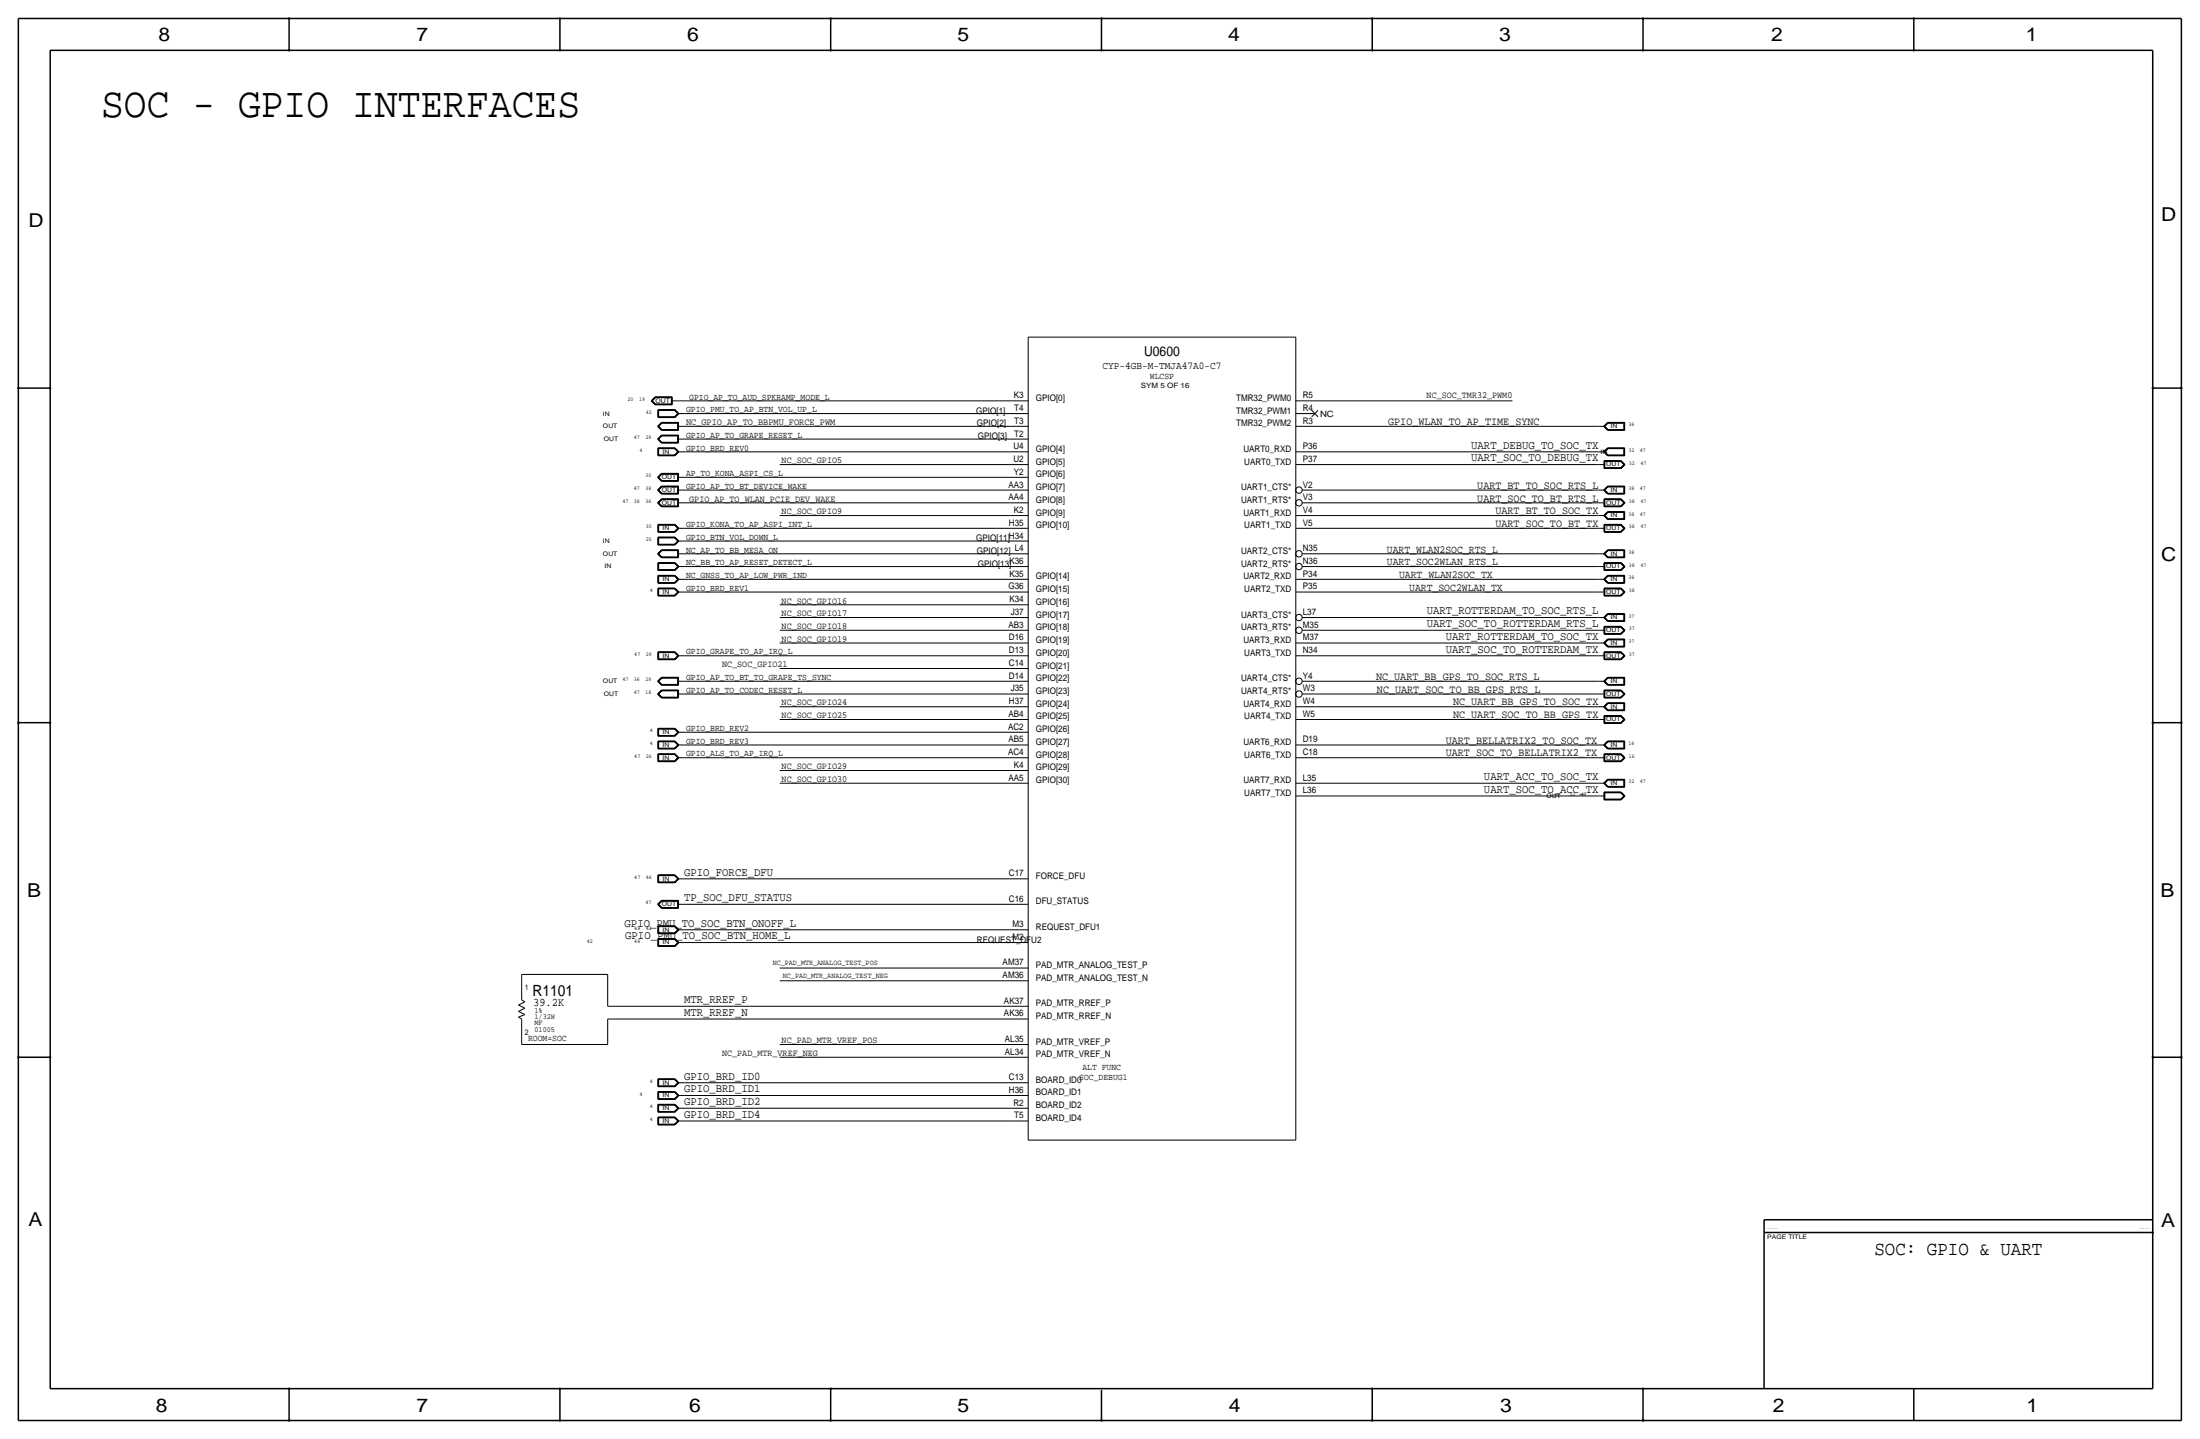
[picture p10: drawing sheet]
<svg xmlns="http://www.w3.org/2000/svg" width="877mm" height="574mm" viewBox="0 0 877 574" stroke-linecap="round" stroke-linejoin="round" font-family="sans-serif">
<g fill="none" stroke="#000" stroke-width=".6">
<path d="M7.3 7.4v558.8zM7.3 7.4h862.3zM115.3 7.4v12.7zM223.2 7.4v12.7zM331.2 7.4v12.7zM439.1 7.4v12.7zM547.1 7.4v12.7zM655 7.4v12.7zM763 7.4v12.7zM869.6 7.4v558.8zM20 20.1v533.4zM20 20.1h838.2z"/>
<path d="M858.2 20.1v533.4zM7.3 154.7h12.7zM858.2 154.7h11.4zM7.3 288h12.7zM858.2 288h11.4zM7.3 421.4h12.7zM858.2 421.4h11.4zM703.3 486.2h154.9zM703.3 486.2v5zM703.3 491.2h154.9zM703.3 491.2v62.3zM20 553.5h838.2z"/>
<path d="M115.3 553.5v12.7zM223.2 553.5v12.7zM331.2 553.5v12.7zM439.1 554v12.2zM547.1 553.5v12.7zM655 553.5v12.7zM763 553.5v12.7zM7.3 566.2h862.3z"/>
</g>
<g fill="none" stroke="#000" stroke-width=".4">
<path d="M409.9 134.4h106.7zM409.9 134.4v320zM516.6 134.4v320zM259.6 159.8l1.6-1.6zM259.6 159.8l1.6 1.5zM259.7 159.8l1.5 1.4zM259.9 159.8l1.4 1.3zM260 159.8l1.3-1.3zM260 159.8l1.3 1.2zM261.2 158.2h6.8zM261.2 158.3l-1.5 1.5zM261.2 158.3h6.7z"/>
<path d="M261.3 158.4l-1.4 1.4zM261.3 158.4h6.5zM261.3 158.5h6.4zM267.7 159.8h2.5zM267.7 158.5v2.5zM267.8 158.4v2.7zM267.9 158.3v2.9zM268 158.2v3.1zM270.2 159.8h132.1zM402.3 159.8h7.6zM516.6 159.8h7.6zM524.2 159.8h78.7z"/>
<path d="M261.2 161.3h6.8zM261.2 161.2h6.7zM261.3 161.1h6.5zM261.3 161h6.4zM262.1 169.9l1.6-1.5zM262.1 169.9l1.6 1.6zM262.1 175l1.6-1.6zM262.1 175l1.6 1.6zM262.3 169.9l1.5 1.5zM262.3 178.5v3.2zM262.3 178.5h6.8zM262.3 175l1.5 1.5z"/>
<path d="M262.3 163.3v3.1zM262.3 166.4h6.8zM262.3 163.3h6.8zM262.4 178.6h6.6zM262.4 178.6v3zM262.4 163.4h6.6zM262.4 163.4v2.9zM262.4 166.3h6.6zM262.4 169.9l1.4 1.4zM262.4 175l1.4 1.4zM262.5 178.7h6.5zM262.5 178.7v2.8z"/>
<path d="M262.5 163.5h6.5zM262.5 163.5v2.7zM262.5 166.2h6.5zM262.6 169.9l1.3 1.3zM262.6 178.8h6.3zM262.6 178.8v2.6zM262.6 175l1.3 1.3zM262.6 163.6h6.3zM262.6 163.6v2.5zM262.6 166.1h6.3zM263.7 168.4h6.8zM263.7 171.5h6.8z"/>
<path d="M263.7 173.4h6.8zM263.7 176.6h6.8zM263.8 168.5l-1.5 1.4zM263.8 168.5h6.6zM263.8 171.4h6.6zM263.8 173.5l-1.5 1.5zM263.8 173.5h6.6zM263.8 176.5h6.6zM263.8 168.6l-1.4 1.3zM263.8 168.6h6.5zM263.8 171.3h6.5zM263.8 173.6l-1.4 1.4z"/>
<path d="M263.8 173.6h6.5zM263.8 176.4h6.5zM263.9 168.7l-1.3 1.2zM263.9 168.7h6.3zM263.9 171.2h6.3zM263.9 173.7l-1.3 1.3zM263.9 173.7h6.3zM263.9 176.3h6.3zM268.9 178.8l1.3 1.3zM268.9 163.6l1.3 1.2zM268.9 166.1l1.3-1.3zM269 178.7l1.4 1.4z"/>
<path d="M269 163.5l1.4 1.3zM269 178.6l1.5 1.5zM269 163.4l1.5 1.4zM269.1 178.5l1.6 1.6zM269.1 163.3l1.6 1.5zM269.1 166.4l1.6-1.6zM270.2 169.9h2.5zM270.2 168.7v2.5zM270.2 175h2.5zM270.2 173.7v2.6zM270.2 164.8h2.5zM270.3 168.6v2.7z"/>
<path d="M270.3 173.6v2.8zM270.4 164.8l-1.4 1.4zM270.4 168.5v2.9zM270.4 173.5v3zM270.5 168.4v3.1zM270.5 173.4v3.2zM270.5 164.8l-1.5 1.5zM272.7 164.8h129.6zM272.7 169.9h129.6zM272.7 175h129.6zM402.3 164.8h7.6zM402.3 169.9h7.6z"/>
<path d="M402.3 175h7.6zM516.6 164.8h7.6zM516.6 169.9h7.6zM522.9 163.6l2.6 2.5zM522.9 166.1l2.6-2.5zM524.2 169.9h113zM637.2 169.9h2.6zM639.3 169.9l1.6 1.6zM639.5 169.9l1.4 1.5zM639.6 169.9l1.4-1.3zM639.6 169.9l1.4 1.4zM639.8 169.9l1.2 1.3z"/>
<path d="M640.9 168.4l-1.6 1.5zM640.9 168.4h6.8zM640.9 171.5h6.8zM640.9 178.5h6.8zM640.9 168.5l-1.4 1.4zM640.9 168.5h6.7zM640.9 171.4h6.7zM640.9 178.6h6.7zM641 168.6h6.5zM641 171.3h6.5zM641 178.7h6.5zM641 168.7l-1.2 1.2z"/>
<path d="M641 168.7h6.4zM641 171.2h6.4zM641 178.8h6.4zM647.4 168.7v2.5zM647.4 178.8v2.6zM647.5 168.6v2.7zM647.5 178.7v2.8zM647.6 168.5v2.9zM647.6 178.6v3zM647.7 168.4v3.1zM647.7 178.5v3.2zM262.1 190.2l1.6-1.5z"/>
<path d="M262.1 190.2l1.6 1.6zM262.1 195.3l1.6-1.5zM262.1 195.3l1.6 1.6zM262.3 190.2l1.5 1.5zM262.3 195.3l1.5 1.5zM262.3 181.7h6.8zM262.4 181.6h6.6zM262.4 190.2l1.4 1.4zM262.4 195.3l1.4 1.4zM262.5 181.5h6.5zM262.6 190.2l1.3-1.2zM262.6 190.2l1.3 1.3z"/>
<path d="M262.6 195.3l1.3 1.3zM262.6 181.4h6.3zM263.7 188.7h6.8zM263.7 191.8h6.8zM263.7 198.8h6.8zM263.7 193.8h6.8zM263.7 196.9h6.8zM263.8 188.8l-1.5 1.4zM263.8 188.8h6.6zM263.8 191.7h6.6zM263.8 198.9l-1.5 1.5zM263.8 198.9h6.6z"/>
<path d="M263.8 193.9l-1.5 1.4zM263.8 193.9h6.6zM263.8 196.8h6.6zM263.8 188.9l-1.4 1.3zM263.8 188.9h6.5zM263.8 191.6h6.5zM263.8 199l-1.4 1.4zM263.8 199h6.5zM263.8 194l-1.4 1.3zM263.8 194h6.5zM263.8 196.7h6.5zM263.9 189h6.3z"/>
<path d="M263.9 191.5h6.3zM263.9 199.1h6.3zM263.9 194.1l-1.3 1.2zM263.9 194.1h6.3zM263.9 196.6h6.3zM268.9 181.4l1.3-1.3zM269.1 181.7l1.6-1.6zM270.2 190.2h2.5zM270.2 189v2.5zM270.2 199.1v2.6zM270.2 195.3h2.5zM270.2 194.1v2.5z"/>
<path d="M270.2 180.1h2.5zM270.3 188.9v2.7zM270.3 199v2.8zM270.3 194v2.7zM270.4 180.1l-1.4 1.4zM270.4 188.8v2.9zM270.4 198.9v3zM270.4 193.9v2.9zM270.5 188.7v3.1zM270.5 198.8v3.2zM270.5 193.8v3.1zM270.5 180.1l-1.5 1.5z"/>
<path d="M272.7 180.1h129.6zM272.7 190.2h129.6zM272.7 195.3h129.6zM310.8 185.2h91.5zM402.3 180.1h7.6zM402.3 185.2h7.6zM402.3 190.2h7.6zM402.3 195.3h7.6zM516.6 180.1h7.6zM516.6 185.2h7.6zM519.1 195.3h5.1zM524.2 180.1h113z"/>
<path d="M524.2 185.2h113zM524.2 195.3h113zM637.2 195.3h2.6zM637.2 185.2h2.6zM637.2 180.1h2.6zM639.3 195.3l1.6 1.6zM639.3 180.1l1.6-1.6zM639.3 180.1l1.6 1.6zM639.5 198.8h6.8zM639.5 198.8v3.2zM639.5 195.3l1.4 1.5zM639.5 183.6h6.8z"/>
<path d="M639.5 186.7h6.8zM639.5 183.6v3.1zM639.5 180.1l1.4-1.5zM639.5 180.1l1.4 1.5zM639.6 198.9h6.6zM639.6 198.9v3zM639.6 183.7h6.6zM639.6 183.7v2.9zM639.6 186.6h6.6zM639.6 195.3l1.4-1.3zM639.6 195.3l1.4 1.4zM639.6 180.1l1.4-1.4z"/>
<path d="M639.6 180.1l1.4 1.4zM639.7 199h6.5zM639.7 199v2.8zM639.7 183.8h6.5zM639.7 183.8v2.7zM639.7 186.5h6.5zM639.8 199.1h6.3zM639.8 199.1v2.6zM639.8 195.3l1.2 1.3zM639.8 183.9h6.3zM639.8 183.9v2.5zM639.8 186.4h6.3z"/>
<path d="M639.8 180.1l1.2-1.3zM639.8 180.1l1.2 1.3zM640.9 193.8l-1.6 1.5zM640.9 193.8h6.8zM640.9 196.9h6.8zM640.9 181.7h6.8zM640.9 193.9l-1.4 1.4zM640.9 193.9h6.7zM640.9 196.8h6.7zM640.9 181.6h6.7zM641 194h6.5zM641 196.7h6.5z"/>
<path d="M641 181.5h6.5zM641 194.1l-1.2 1.2zM641 194.1h6.4zM641 196.6h6.4zM641 181.4h6.4zM646.1 199.1l1.3 1.3zM646.1 183.9l1.3 1.3zM646.1 186.4l1.3-1.2zM646.2 199l1.3 1.4zM646.2 183.8l1.3 1.4zM646.2 198.9l1.5 1.5zM646.2 183.7l1.5 1.5z"/>
<path d="M646.2 186.6l1.5-1.4zM646.3 198.8l1.6 1.6zM646.3 183.6l1.6 1.6zM646.3 186.7l1.6-1.5zM647.4 194.1v2.5zM647.5 194v2.7zM647.5 185.2l-1.3 1.3zM647.6 193.9v2.9zM647.7 193.8v3.1zM262.1 200.4l1.6-1.6zM262.1 200.4l1.6 1.6zM262.3 209v3.1z"/>
<path d="M262.3 212.1h6.8zM262.3 209h6.8zM262.3 200.4l1.5 1.5zM262.3 214.1v3.1zM262.3 217.2h6.8zM262.3 214.1h6.8zM262.4 209.1h6.6zM262.4 209.1v2.9zM262.4 212h6.6zM262.4 214.2h6.6zM262.4 214.2v2.9zM262.4 217.1h6.6z"/>
<path d="M262.4 200.4l1.4 1.4zM262.5 209.2h6.5zM262.5 209.2v2.7zM262.5 211.9h6.5zM262.5 214.3h6.5zM262.5 214.3v2.7zM262.5 217h6.5zM262.6 209.3h6.3zM262.6 209.3v2.5zM262.6 211.8h6.3zM262.6 200.4l1.3-1.3zM262.6 200.4l1.3 1.3z"/>
<path d="M262.6 214.4h6.3zM262.6 214.4v2.5zM262.6 216.9h6.3zM263.7 202h6.8zM263.7 219.2h6.8zM263.8 201.9h6.6zM263.8 219.3l-1.5 1.4zM263.8 219.3h6.6zM263.8 201.8h6.5zM263.8 219.4l-1.4 1.3zM263.8 219.4h6.5zM263.9 201.7h6.3z"/>
<path d="M263.9 219.5l-1.3 1.2zM263.9 219.5h6.3zM268.9 209.3l1.3 1.3zM268.9 211.8l1.3-1.2zM268.9 214.4l1.3 1.2zM268.9 216.9l1.3-1.3zM269 209.2l1.4 1.4zM269 214.3l1.4 1.3zM269 209.1l1.5 1.5zM269 214.2l1.5 1.4zM269.1 209l1.6 1.6zM269.1 212.1l1.6-1.5z"/>
<path d="M269.1 214.1l1.6 1.5zM269.1 217.2l1.6-1.6zM270.2 210.6h2.5zM270.2 200.4h2.5zM270.2 219.5v2.5zM270.2 215.6h2.5zM270.3 219.4v2.7zM270.4 210.6l-1.4 1.3zM270.4 215.6l-1.4 1.4zM270.4 219.3v2.9zM270.5 210.6l-1.5 1.4zM270.5 219.2v3.1z"/>
<path d="M270.5 215.6l-1.5 1.5zM272.7 210.6h129.6zM272.7 215.6h129.6zM272.7 200.4h129.6zM310.8 205.5h91.5zM402.3 210.6h7.6zM402.3 215.6h7.6zM402.3 200.4h7.6zM402.3 205.5h7.6zM516.6 210.6h7.6zM516.6 205.5h7.6zM519.1 200.4h5.1z"/>
<path d="M524.2 210.6h113zM524.2 200.4h113zM524.2 205.5h113zM637.2 210.6h2.6zM637.2 205.5h2.6zM637.2 200.4h2.6zM639.3 205.5l1.6-1.6zM639.3 205.5l1.6 1.6zM639.5 209h6.8zM639.5 212.1h6.8zM639.5 209v3.1zM639.5 205.5l1.4-1.5z"/>
<path d="M639.5 205.5l1.4 1.5zM639.5 202h6.8zM639.6 209.1h6.6zM639.6 209.1v2.9zM639.6 212h6.6zM639.6 201.9h6.6zM639.6 205.5l1.4-1.4zM639.6 205.5l1.4 1.4zM639.7 209.2h6.5zM639.7 209.2v2.7zM639.7 211.9h6.5zM639.7 201.8h6.5z"/>
<path d="M639.8 209.3h6.3zM639.8 209.3v2.5zM639.8 211.8h6.3zM639.8 205.5l1.2-1.3zM639.8 205.5l1.2 1.3zM639.8 201.7h6.3zM640.9 219.2h6.8zM640.9 203.9h6.8zM640.9 207.1h6.8zM640.9 219.3l-1.4 1.4zM640.9 219.3h6.7zM640.9 204h6.7z"/>
<path d="M640.9 207h6.7zM641 219.4h6.5zM641 204.1h6.5zM641 206.9h6.5zM641 219.5l-1.2 1.2zM641 219.5h6.4zM641 204.2h6.4zM641 206.8h6.4zM646.1 209.3l1.3 1.3zM646.1 211.8l1.3-1.2zM646.2 209.2l1.3 1.4zM646.2 209.1l1.5 1.5z"/>
<path d="M646.2 212l1.5-1.4zM646.2 201.9l1.5-1.5zM646.3 209l1.6 1.6zM646.3 212.1l1.6-1.5zM646.3 202l1.6-1.6zM647.4 219.5v2.5zM647.4 204.2v2.6zM647.4 200.4l-1.3 1.3zM647.5 219.4v2.7zM647.5 204.1v2.8zM647.5 210.6l-1.3 1.3zM647.5 200.4l-1.3 1.4z"/>
<path d="M647.6 219.3v2.9zM647.6 204v3zM647.7 219.2v3.1zM647.7 203.9v3.2zM262.1 220.7l1.6-1.5zM262.1 220.7l1.6 1.6zM262.3 229.3v3.2zM262.3 232.5h6.8zM262.3 229.3h6.8zM262.3 224.2v3.2zM262.3 227.4h6.8zM262.3 224.2h6.8z"/>
<path d="M262.3 220.7l1.5 1.5zM262.3 234.4v3.1zM262.3 237.5h6.8zM262.3 234.4h6.8zM262.4 229.4h6.6zM262.4 229.4v3zM262.4 232.4h6.6zM262.4 224.3h6.6zM262.4 224.3v3zM262.4 227.3h6.6zM262.4 234.5h6.6zM262.4 234.5v2.9z"/>
<path d="M262.4 237.4h6.6zM262.4 220.7l1.4 1.4zM262.5 229.5h6.5zM262.5 229.5v2.8zM262.5 232.3h6.5zM262.5 224.4h6.5zM262.5 224.4v2.8zM262.5 227.2h6.5zM262.5 234.6h6.5zM262.5 234.6v2.7zM262.5 237.3h6.5zM262.6 229.6h6.3z"/>
<path d="M262.6 229.6v2.6zM262.6 232.2h6.3zM262.6 224.5h6.3zM262.6 224.5v2.6zM262.6 227.1h6.3zM262.6 220.7l1.3 1.3zM262.6 234.7h6.3zM262.6 234.7v2.5zM262.6 237.2h6.3zM263.7 222.3h6.8zM263.8 222.2h6.6zM263.8 222.1h6.5z"/>
<path d="M263.9 222h6.3zM268.9 229.6l1.3 1.3zM268.9 224.5l1.3 1.3zM268.9 227.1l1.3-1.3zM268.9 234.7l1.3 1.3zM268.9 237.2l1.3-1.2zM269 229.5l1.4 1.4zM269 232.3l1.4-1.4zM269 224.4l1.4 1.4zM269 227.2l1.4-1.4zM269 234.6l1.4 1.4zM269 237.3l1.4-1.3z"/>
<path d="M269 229.4l1.5 1.5zM269 224.3l1.5 1.5zM269 227.3l1.5-1.5zM269 234.5l1.5 1.5zM269.1 229.3l1.6 1.6zM269.1 224.2l1.6 1.6zM269.1 234.4l1.6 1.6zM269.1 237.5l1.6-1.5zM270.2 230.9h2.5zM270.2 230.9l-1.3 1.3zM270.2 225.8h2.5zM270.2 220.7h2.5z"/>
<path d="M270.2 236h2.5zM270.5 230.9l-1.5 1.5zM270.5 236l-1.5 1.4zM270.7 230.9l-1.6 1.6zM270.7 225.8l-1.6 1.6zM272.7 230.9h129.6zM272.7 225.8h129.6zM272.7 236h129.6zM272.7 220.7h129.6zM402.3 230.9h7.6zM402.3 225.8h7.6zM402.3 220.7h7.6z"/>
<path d="M402.3 236h7.6zM516.6 230.9h7.6zM516.6 236h7.6zM519.1 220.7h5.1zM519.1 225.8h5.1zM524.2 220.7h113zM524.2 225.8h113zM524.2 230.9h113zM524.2 236h113zM637.2 236h2.6zM637.2 230.9h2.6zM637.2 220.7h2.6z"/>
<path d="M637.2 225.8h2.6zM639.3 230.9l1.6 1.6zM639.3 220.7l1.6-1.5zM639.3 220.7l1.6 1.6zM639.5 234.4h6.8zM639.5 237.5h6.8zM639.5 234.4v3.1zM639.5 230.9l1.4-1.5zM639.5 230.9l1.4 1.5zM639.5 220.7l1.4 1.5zM639.5 224.2h6.8zM639.5 227.4h6.8z"/>
<path d="M639.5 224.2v3.2zM639.6 234.5h6.6zM639.6 234.5v2.9zM639.6 237.4h6.6zM639.6 224.3h6.6zM639.6 224.3v3zM639.6 227.3h6.6zM639.6 230.9l1.4-1.4zM639.6 230.9l1.4 1.4zM639.6 220.7l1.4-1.3zM639.6 220.7l1.4 1.4zM639.7 234.6h6.5z"/>
<path d="M639.7 234.6v2.7zM639.7 237.3h6.5zM639.7 224.4h6.5zM639.7 224.4v2.8zM639.7 227.2h6.5zM639.8 234.7h6.3zM639.8 234.7v2.5zM639.8 237.2h6.3zM639.8 230.9l1.2 1.3zM639.8 220.7l1.2 1.3zM639.8 224.5h6.3zM639.8 224.5v2.6z"/>
<path d="M639.8 227.1h6.3zM640.9 229.3l-1.6 1.6zM640.9 229.3h6.8zM640.9 232.5h6.8zM640.9 222.3h6.8zM640.9 229.4h6.7zM640.9 232.4h6.7zM640.9 222.2h6.7zM641 229.5h6.5zM641 232.3h6.5zM641 222.1h6.5zM641 229.6l-1.2 1.3z"/>
<path d="M641 229.6h6.4zM641 232.2h6.4zM641 222h6.4zM646.1 234.7l1.3 1.3zM646.1 237.2l1.3-1.2zM646.1 224.5l1.3 1.3zM646.1 227.1l1.3-1.3zM646.2 234.6l1.3 1.4zM646.2 237.3l1.3-1.3zM646.2 224.4l1.3 1.4zM646.2 227.2l1.3-1.4zM646.2 234.5l1.5 1.5z"/>
<path d="M646.2 237.4l1.5-1.4zM646.2 224.3l1.5 1.5zM646.2 227.3l1.5-1.5zM646.3 234.4l1.6 1.6zM646.3 224.2l1.6 1.6zM647.4 229.6v2.6zM647.5 229.5v2.8zM647.6 229.4v3zM647.7 229.3v3.2zM647.9 236l-1.6 1.5zM647.9 225.8l-1.6 1.6zM262.3 259.8v3.1z"/>
<path d="M262.3 259.8h6.8zM262.4 259.9h6.6zM262.4 259.9v2.9zM262.5 260h6.5zM262.5 260v2.7zM269 260l1.4 1.4zM269 259.9l1.5 1.5zM269.1 259.8l1.6 1.6zM310.8 251.2h91.5zM310.8 256.3h91.5zM310.8 241h91.5zM310.8 246.1h91.5z"/>
<path d="M402.3 241h7.6zM402.3 246.1h7.6zM402.3 251.2h7.6zM402.3 256.3h7.6zM516.6 256.3h7.6zM519.1 251.2h5.1zM519.1 246.1h5.1zM524.2 251.2h113zM524.2 256.3h113zM524.2 246.1h113zM637.2 251.2h2.6zM637.2 256.3h2.6z"/>
<path d="M637.2 246.1h2.6zM639.3 256.3l1.6 1.6zM639.3 246.1l1.6 1.6zM639.5 259.8h6.8zM639.5 259.8v3.1zM639.5 249.6h6.8zM639.5 252.8h6.8zM639.5 249.6v3.2zM639.5 256.3l1.4-1.5zM639.5 256.3l1.4 1.5zM639.5 246.1l1.4-1.4zM639.5 246.1l1.4 1.5z"/>
<path d="M639.6 259.9h6.6zM639.6 259.9v2.9zM639.6 249.7h6.6zM639.6 249.7v3zM639.6 252.7h6.6zM639.6 256.3l1.4-1.4zM639.6 256.3l1.4 1.4zM639.6 246.1l1.4-1.3zM639.6 246.1l1.4 1.4zM639.7 260h6.5zM639.7 260v2.7zM639.7 249.8h6.5z"/>
<path d="M639.7 249.8v2.8zM639.7 252.6h6.5zM639.8 249.9h6.3zM639.8 249.9v2.6zM639.8 252.5h6.3zM639.8 256.3l1.2-1.3zM639.8 256.3l1.2 1.3zM639.8 246.1l1.2-1.2zM639.8 246.1l1.2 1.3zM640.9 254.7l-1.6 1.6zM640.9 254.7h6.8zM640.9 257.9h6.8z"/>
<path d="M640.9 244.6l-1.6 1.5zM640.9 244.6h6.8zM640.9 247.7h6.8zM640.9 254.8h6.7zM640.9 257.8h6.7zM640.9 244.7h6.7zM640.9 247.6h6.7zM641 254.9h6.5zM641 257.7h6.5zM641 244.8h6.5zM641 247.5h6.5zM641 255h6.4z"/>
<path d="M641 257.6h6.4zM641 244.9h6.4zM641 247.4h6.4zM646.1 249.9l1.3 1.3zM646.1 252.5l1.3-1.3zM646.2 260l1.3 1.4zM646.2 249.8l1.3 1.4zM646.2 252.6l1.3-1.4zM646.2 259.9l1.5 1.5zM646.2 249.7l1.5 1.5zM646.2 252.7l1.5-1.5zM646.3 259.8l1.6 1.6z"/>
<path d="M646.3 249.6l1.6 1.6zM647.4 255v2.6zM647.4 244.9v2.5zM647.5 254.9v2.8zM647.5 244.8v2.7zM647.6 254.8v3zM647.6 244.7v2.9zM647.7 254.7v3.2zM647.7 244.6v3.1zM647.9 251.2l-1.6 1.6zM262.1 271.5l1.6-1.5zM262.1 271.5l1.6 1.6z"/>
<path d="M262.1 276.6l1.6-1.6zM262.1 276.6l1.6 1.6zM262.3 271.5l1.5 1.5zM262.3 271.5l1.5-1.4zM262.3 262.9h6.8zM262.3 276.6l1.5 1.5zM262.4 262.8h6.6zM262.4 271.5l1.4-1.3zM262.4 271.5l1.4 1.4zM262.4 276.6l1.4-1.4zM262.4 276.6l1.4 1.4zM262.5 262.7h6.5z"/>
<path d="M262.6 271.5l1.3 1.3zM262.6 260.1h6.3zM262.6 260.1v2.5zM262.6 262.6h6.3zM262.6 276.6l1.3 1.3zM263.7 270h6.8zM263.7 273.1h6.8zM263.7 275h6.8zM263.7 278.2h6.8zM263.8 270.1h6.6zM263.8 273h6.6zM263.8 275.1l-1.5 1.5z"/>
<path d="M263.8 275.1h6.6zM263.8 278.1h6.6zM263.8 270.2h6.5zM263.8 272.9h6.5zM263.8 275.2h6.5zM263.8 278h6.5zM263.9 270.3l-1.3 1.2zM263.9 270.3h6.3zM263.9 272.8h6.3zM263.9 275.3l-1.3 1.3zM263.9 275.3h6.3zM263.9 277.9h6.3z"/>
<path d="M268.9 260.1l1.3 1.3zM268.9 262.6l1.3-1.2zM269 262.7l1.4-1.3zM269.1 262.9l1.6-1.5zM270.2 271.5h2.5zM270.2 270.3v2.5zM270.2 261.4h2.5zM270.2 276.6h2.5zM270.2 275.3v2.6zM270.3 270.2v2.7zM270.3 275.2v2.8zM270.4 270.1v2.9z"/>
<path d="M270.4 275.1v3zM270.5 270v3.1zM270.5 261.4l-1.5 1.4zM270.5 275v3.2zM272.7 261.4h129.6zM272.7 271.5h129.6zM272.7 276.6h129.6zM310.8 266.4h91.5zM402.3 266.4h7.6zM402.3 261.4h7.6zM402.3 271.5h7.6zM402.3 276.6h7.6z"/>
<path d="M516.6 261.4h7.6zM519.1 271.5h5.1zM519.1 276.6h5.1zM524.2 261.4h113zM524.2 271.5h113zM524.2 276.6h113zM637.2 276.6h2.6zM637.2 271.5h2.6zM637.2 261.4h2.6zM639.3 271.5l1.6 1.6zM639.5 275h6.8zM639.5 278.2h6.8z"/>
<path d="M639.5 275v3.2zM639.5 271.5l1.4-1.4zM639.5 271.5l1.4 1.5zM639.5 262.9h6.8zM639.6 275.1h6.6zM639.6 275.1v3zM639.6 278.1h6.6zM639.6 262.8h6.6zM639.6 271.5l1.4-1.3zM639.6 271.5l1.4 1.4zM639.7 275.2h6.5zM639.7 275.2v2.8z"/>
<path d="M639.7 278h6.5zM639.7 262.7h6.5zM639.8 275.3h6.3zM639.8 275.3v2.6zM639.8 277.9h6.3zM639.8 271.5l1.2 1.3zM639.8 260.1h6.3zM639.8 260.1v2.5zM639.8 262.6h6.3zM640.9 270l-1.6 1.5zM640.9 270h6.8zM640.9 273.1h6.8z"/>
<path d="M640.9 270.1h6.7zM640.9 273h6.7zM641 270.2h6.5zM641 272.9h6.5zM641 270.3l-1.2 1.2zM641 270.3h6.4zM641 272.8h6.4zM646.1 275.3l1.3 1.3zM646.1 277.9l1.3-1.3zM646.1 260.1l1.3 1.3zM646.1 262.6l1.3-1.2zM646.2 275.2l1.3 1.4z"/>
<path d="M646.2 278l1.3-1.4zM646.2 262.7l1.3-1.3zM646.2 275.1l1.5 1.5zM646.2 278.1l1.5-1.5zM646.2 262.8l1.5-1.4zM646.3 275l1.6 1.6zM647.4 270.3v2.5zM647.5 270.2v2.7zM647.6 270.1v2.9zM647.7 270v3.1zM647.9 276.6l-1.6 1.6zM647.9 261.4l-1.6 1.5z"/>
<path d="M262.3 295.4v3.1zM262.3 298.5h6.8zM262.3 295.4h6.8zM262.3 290.3v3.1zM262.3 293.4h6.8zM262.3 290.3h6.8zM262.4 295.5h6.6zM262.4 295.5v2.9zM262.4 298.4h6.6zM262.4 290.4h6.6zM262.4 290.4v2.9zM262.4 293.3h6.6z"/>
<path d="M262.5 295.6h6.5zM262.5 295.6v2.7zM262.5 298.3h6.5zM262.5 290.5h6.5zM262.5 290.5v2.7zM262.5 293.2h6.5zM262.6 295.7h6.3zM262.6 295.7v2.5zM262.6 298.2h6.3zM262.6 290.6h6.3zM262.6 290.6v2.5zM262.6 293.1h6.3z"/>
<path d="M268.9 295.7l1.3 1.2zM268.9 290.6l1.3 1.2zM268.9 293.1l1.3-1.3zM269 295.6l1.4 1.3zM269 298.3l1.4-1.4zM269 290.5l1.4 1.3zM269 293.2l1.4-1.4zM269 295.5l1.5 1.4zM269 290.4l1.5 1.4zM269 293.3l1.5-1.5zM269.1 295.4l1.6 1.5zM269.1 290.3l1.6 1.5z"/>
<path d="M269.1 293.4l1.6-1.6zM270.2 296.9h2.5zM270.2 296.9l-1.3 1.3zM270.2 291.8h2.5zM270.5 296.9l-1.5 1.5zM270.7 296.9l-1.6 1.6zM272.7 291.8h129.6zM272.7 296.9h129.6zM310.8 286.8h91.5zM310.8 281.7h91.5zM402.3 286.8h7.6zM402.3 281.7h7.6z"/>
<path d="M402.3 291.8h7.6zM402.3 296.9h7.6zM516.6 281.7h7.6zM516.6 286.8h7.6zM516.6 296.9h7.6zM524.2 281.7h113zM524.2 286.8h113zM524.2 296.9h113zM637.2 296.9h2.6zM637.2 286.8h2.6zM637.2 281.7h2.6zM639.3 296.9l1.6 1.6z"/>
<path d="M639.3 281.7l1.6 1.6zM639.5 296.9l1.4-1.4zM639.5 296.9l1.4 1.5zM639.5 285.2h6.8zM639.5 288.3h6.8zM639.5 285.2v3.1zM639.5 281.7l1.4-1.5zM639.5 281.7l1.4 1.5zM639.6 285.3h6.6zM639.6 285.3v2.9zM639.6 288.2h6.6zM639.6 296.9l1.4-1.3z"/>
<path d="M639.6 296.9l1.4 1.4zM639.6 281.7l1.4-1.4zM639.6 281.7l1.4 1.4zM639.7 285.4h6.5zM639.7 285.4v2.7zM639.7 288.1h6.5zM639.8 296.9l1.2-1.2zM639.8 296.9l1.2 1.3zM639.8 285.5h6.3zM639.8 285.5v2.5zM639.8 288h6.3zM639.8 281.7l1.2-1.3z"/>
<path d="M639.8 281.7l1.2 1.3zM640.9 295.4l-1.6 1.5zM640.9 295.4h6.8zM640.9 298.5h6.8zM640.9 280.1l-1.6 1.6zM640.9 280.1h6.8zM640.9 283.3h6.8zM640.9 295.5h6.7zM640.9 298.4h6.7zM640.9 280.2h6.7zM640.9 283.2h6.7zM641 295.6h6.5z"/>
<path d="M641 298.3h6.5zM641 280.3h6.5zM641 283.1h6.5zM641 295.7h6.4zM641 298.2h6.4zM641 280.4h6.4zM641 283h6.4zM646.1 285.5l1.3 1.3zM646.1 288l1.3-1.2zM646.2 285.4l1.3 1.4zM646.2 288.1l1.3-1.3zM646.2 285.3l1.5 1.5z"/>
<path d="M646.2 288.2l1.5-1.4zM646.3 285.2l1.6 1.6zM647.4 295.7v2.5zM647.4 280.4v2.6zM647.5 295.6v2.7zM647.5 280.3v2.8zM647.6 295.5v2.9zM647.6 280.2v3zM647.7 295.4v3.1zM647.7 280.1v3.2zM647.9 286.8l-1.6 1.5zM262.3 300.4v3.2z"/>
<path d="M262.3 303.6h6.8zM262.3 300.4h6.8zM262.4 300.5h6.6zM262.4 300.5v3zM262.4 303.5h6.6zM262.5 300.6h6.5zM262.5 300.6v2.8zM262.5 303.4h6.5zM262.6 300.7h6.3zM262.6 300.7v2.6zM262.6 303.3h6.3zM268.9 300.7l1.3 1.3z"/>
<path d="M268.9 303.3l1.3-1.3zM269 300.6l1.4 1.4zM269 303.4l1.4-1.4zM269 300.5l1.5 1.5zM269 303.5l1.5-1.5zM269.1 300.4l1.6 1.6zM269.1 303.6l1.6-1.6zM270.2 302h2.5zM272.7 302h129.6zM310.8 307.1h91.5zM310.8 312.2h91.5zM402.3 302h7.6z"/>
<path d="M402.3 307.1h7.6zM402.3 312.2h7.6zM516.6 302h7.6zM516.6 312.2h7.6zM516.6 317.2h7.6zM524.2 302h113zM524.2 312.2h113zM524.2 317.2h113zM637.2 302h2.6zM637.2 317.2h2.6zM637.2 312.2h2.6zM639.3 312.2l1.6 1.5z"/>
<path d="M639.5 300.4h6.8zM639.5 303.6h6.8zM639.5 300.4v3.2zM639.5 315.7h6.8zM639.5 318.8h6.8zM639.5 315.7v3.1zM639.5 312.2l1.4-1.5zM639.5 312.2l1.4 1.4zM639.6 300.5h6.6zM639.6 300.5v3zM639.6 303.5h6.6zM639.6 315.8h6.6z"/>
<path d="M639.6 315.8v2.9zM639.6 318.7h6.6zM639.6 312.2l1.4-1.4zM639.6 312.2l1.4 1.3zM639.7 300.6h6.5zM639.7 300.6v2.8zM639.7 303.4h6.5zM639.7 315.9h6.5zM639.7 315.9v2.7zM639.7 318.6h6.5zM639.8 300.7h6.3zM639.8 300.7v2.6z"/>
<path d="M639.8 303.3h6.3zM639.8 316h6.3zM639.8 316v2.5zM639.8 318.5h6.3zM639.8 312.2l1.2-1.3zM639.8 312.2l1.2 1.2zM640.9 310.6l-1.6 1.6zM640.9 310.6h6.8zM640.9 313.7h6.8zM640.9 310.7h6.7zM640.9 313.6h6.7zM641 310.8h6.5z"/>
<path d="M641 313.5h6.5zM641 310.9h6.4zM641 313.4h6.4zM646.1 300.7l1.3 1.3zM646.1 303.3l1.3-1.3zM646.1 316l1.3 1.2zM646.1 318.5l1.3-1.3zM646.2 300.6l1.3 1.4zM646.2 303.4l1.3-1.4zM646.2 315.9l1.3 1.3zM646.2 318.6l1.3-1.4zM646.2 300.5l1.5 1.5z"/>
<path d="M646.2 303.5l1.5-1.5zM646.2 315.8l1.5 1.4zM646.2 318.7l1.5-1.5zM646.3 300.4l1.6 1.6zM646.3 315.7l1.6 1.5zM647.4 310.9v2.5zM647.5 310.8v2.7zM647.6 310.7v2.9zM647.7 310.6v3.1zM647.9 302l-1.6 1.6zM647.9 317.2l-1.6 1.6zM262.3 348.7v3.1z"/>
<path d="M262.3 351.8h6.8zM262.3 348.7h6.8zM262.4 348.8h6.6zM262.4 348.8v2.9zM262.4 351.7h6.6zM262.5 348.9h6.5zM262.5 348.9v2.7zM262.5 351.6h6.5zM262.6 349h6.3zM262.6 349v2.5zM262.6 351.5h6.3zM263.7 358.9h6.8z"/>
<path d="M263.8 359h6.6zM263.8 359.1h6.5zM263.9 359.2h6.3zM268.9 349l1.3 1.3zM268.9 351.5l1.3-1.2zM269 348.9l1.4 1.4zM269 351.6l1.4-1.3zM269 348.8l1.5 1.5zM269.1 348.7l1.6 1.6zM269.1 351.8l1.6-1.5zM270.2 359.2v2.5zM270.2 350.3h2.5z"/>
<path d="M270.3 359.1v2.7zM270.4 359v2.9zM270.5 358.9v3.1zM270.5 350.3l-1.5 1.4zM272.7 350.3h129.6zM402.3 350.3h7.6zM262.1 360.4l1.6-1.5zM262.1 360.4l1.6 1.6zM262.3 360.4l1.5 1.5zM262.3 360.4l1.5-1.4zM262.3 374.1v3.1zM262.3 377.2h6.8z"/>
<path d="M262.3 374.1h6.8zM262.3 369v3.2zM262.3 372.2h6.8zM262.3 369h6.8zM262.4 374.2h6.6zM262.4 374.2v2.9zM262.4 377.1h6.6zM262.4 369.1h6.6zM262.4 369.1v3zM262.4 372.1h6.6zM262.4 360.4l1.4-1.3zM262.4 360.4l1.4 1.4z"/>
<path d="M262.5 374.3h6.5zM262.5 374.3v2.7zM262.5 377h6.5zM262.5 369.2h6.5zM262.5 369.2v2.8zM262.5 372h6.5zM262.6 360.4l1.3-1.2zM262.6 360.4l1.3 1.3zM262.6 374.4h6.3zM262.6 374.4v2.5zM262.6 376.9h6.3zM262.6 369.3h6.3z"/>
<path d="M262.6 369.3v2.6zM262.6 371.9h6.3zM263.7 362h6.8zM263.8 361.9h6.6zM263.8 361.8h6.5zM263.9 361.7h6.3zM268.9 374.4l1.3 1.3zM268.9 376.9l1.3-1.2zM268.9 369.3l1.3 1.3zM269 374.3l1.4 1.4zM269 377l1.4-1.3zM269 369.2l1.4 1.4z"/>
<path d="M269 374.2l1.5 1.5zM269 369.1l1.5 1.5zM269.1 374.1l1.6 1.6zM269.1 377.2l1.6-1.5zM269.1 369l1.6 1.6zM270.2 360.4h2.5zM270.2 375.7h2.5zM270.2 370.6h2.5zM270.2 370.6l-1.3 1.3zM270.4 370.6l-1.4 1.4zM270.5 375.7l-1.5 1.4zM270.5 370.6l-1.5 1.5z"/>
<path d="M270.7 370.6l-1.6 1.6zM272.7 360.4h129.6zM272.7 370.6h129.6zM272.7 375.7h129.6zM402.3 360.4h7.6zM402.3 370.6h7.6zM402.3 375.7h7.6zM208 388.4v2.5zM208 388.4h34.3zM208 390.9v7.6zM208 398.5l1.2 .8zM242.3 388.4v12.7z"/>
<path d="M310.8 390.9h91.5zM310.8 385.8h91.5zM402.3 390.9h7.6zM402.3 385.8h7.6zM206.7 405.4l1.3 .7zM206.7 405.4l2.5-1zM206.7 403.1l2.5 1.3zM206.7 403.1l2.5-1.3zM206.7 400.6l2.5 1.2zM206.7 400.6l2.5-1.3zM208 413.8v2.5zM208 416.3h34.3z"/>
<path d="M208 406.1v7.7zM242.3 406.1v10.2zM242.3 406.1h160zM242.3 401.1h160zM310.8 416.3h91.5zM402.3 406.1h7.6zM402.3 401.1h7.6zM402.3 416.3h7.6zM262.3 430v3.1zM262.3 433.1h6.8zM262.3 430h6.8zM262.3 435.1v3.1z"/>
<path d="M262.3 438.2h6.8zM262.3 435.1h6.8zM262.4 430.1h6.6zM262.4 430.1v2.9zM262.4 433h6.6zM262.4 435.2h6.6zM262.4 435.2v2.9zM262.4 438.1h6.6zM262.5 430.2h6.5zM262.5 430.2v2.7zM262.5 432.9h6.5zM262.5 435.3h6.5z"/>
<path d="M262.5 435.3v2.7zM262.5 438h6.5zM262.6 430.3h6.3zM262.6 430.3v2.5zM262.6 432.8h6.3zM262.6 435.4h6.3zM262.6 435.4v2.5zM262.6 437.9h6.3zM268.9 430.3l1.3 1.2zM268.9 435.4l1.3 1.2zM268.9 437.9l1.3-1.3zM269 430.2l1.4 1.3z"/>
<path d="M269 432.9l1.4-1.4zM269 435.3l1.4 1.3zM269 438l1.4-1.4zM269 430.1l1.5 1.4zM269 435.2l1.5 1.4zM269.1 430l1.6 1.5zM269.1 435.1l1.6 1.5zM269.1 438.2l1.6-1.6zM270.2 431.5h2.5zM270.2 431.5l-1.3 1.3zM270.2 436.6h2.5zM270.5 431.5l-1.5 1.5z"/>
<path d="M270.5 436.6l-1.5 1.5zM270.7 431.5l-1.6 1.6zM272.7 431.5h129.6zM272.7 436.6h129.6zM310.8 421.4h91.5zM402.3 431.5h7.6zM402.3 436.6h7.6zM402.3 421.4h7.6zM262.3 440.1v3.2zM262.3 443.3h6.8zM262.3 440.1h6.8zM262.3 445.2v3.2z"/>
<path d="M262.3 448.4h6.8zM262.3 445.2h6.8zM262.4 440.2h6.6zM262.4 440.2v3zM262.4 443.2h6.6zM262.4 445.3h6.6zM262.4 445.3v3zM262.4 448.3h6.6zM262.5 440.3h6.5zM262.5 440.3v2.8zM262.5 443.1h6.5zM262.5 445.4h6.5z"/>
<path d="M262.5 445.4v2.8zM262.5 448.2h6.5zM262.6 440.4h6.3zM262.6 440.4v2.6zM262.6 443h6.3zM262.6 445.5h6.3zM262.6 445.5v2.6zM262.6 448.1h6.3zM268.9 440.4l1.3 1.3zM268.9 445.5l1.3 1.3zM269 440.3l1.4 1.4zM269 443.1l1.4-1.4z"/>
<path d="M269 445.4l1.4 1.4zM269 448.2l1.4-1.4zM269 440.2l1.5 1.5zM269 445.3l1.5 1.5zM269.1 440.1l1.6 1.6zM269.1 443.3l1.6-1.6zM269.1 445.2l1.6 1.6zM269.1 448.4l1.6-1.6zM270.2 441.7h2.5zM270.2 441.7l-1.3 1.3zM270.2 446.8h2.5zM270.2 446.8l-1.3 1.3z"/>
<path d="M270.5 441.7l-1.5 1.5zM270.5 446.8l-1.5 1.5zM272.7 441.7h129.6zM272.7 446.8h129.6zM402.3 441.7h7.6zM402.3 446.8h7.6zM409.9 454.4h106.7z"/>
<circle cx="517.9" cy="195.3" r="1.28"/>
<circle cx="517.9" cy="200.4" r="1.28"/>
<circle cx="517.9" cy="220.7" r="1.28"/>
<circle cx="517.9" cy="225.8" r="1.28"/>
<circle cx="517.9" cy="251.2" r="1.28"/>
<circle cx="517.9" cy="246.1" r="1.28"/>
<circle cx="517.9" cy="271.5" r="1.28"/>
<circle cx="517.9" cy="276.6" r="1.28"/>
</g>
<g fill="#000" stroke="#000" stroke-width=".4">
<path d="M115.1 7.2h.4v.3h-.4zM115.1 19.9h.4v.3h-.4zM223 7.2h.4v.3h-.4zM223 19.9h.4v.3h-.4zM331 19.9h.4v.3h-.4zM331 7.2h.4v.3h-.4zM438.9 7.2h.4v.3h-.4zM438.9 19.9h.4v.3h-.4zM546.9 7.2h.4v.3h-.4zM546.9 19.9h.4v.3h-.4zM654.8 19.9h.4v.3h-.4zM654.8 7.2h.4v.3h-.4z"/>
<path d="M762.8 19.9h.4v.3h-.4zM762.8 7.2h.4v.3h-.4zM7.1 154.5h.4v.4h-.4zM19.8 154.5h.4v.4h-.4zM858 154.5h.4v.4h-.4zM869.5 154.5h.3v.4h-.3zM7.1 287.9h.4v.3h-.4zM19.8 287.9h.4v.3h-.4zM858 287.9h.4v.3h-.4zM869.5 287.9h.3v.3h-.3zM7.1 421.2h.4v.4h-.4zM19.8 421.2h.4v.4h-.4z"/>
<path d="M858 421.2h.4v.4h-.4zM869.5 421.2h.3v.4h-.3zM858 491.1h.4v.3h-.4zM115.1 553.3h.4v.3h-.4zM223 553.3h.4v.3h-.4zM331 553.3h.4v.3h-.4zM546.9 553.3h.4v.3h-.4zM654.8 553.3h.4v.3h-.4zM115.1 566h.4v.3h-.4zM223 566h.4v.3h-.4zM331 566h.4v.3h-.4zM438.9 566h.4v.3h-.4z"/>
<path d="M546.9 566h.4v.3h-.4zM654.8 566h.4v.3h-.4z"/>
</g>
<text font-size="17" x="40.3" y="46.7">SOC - GPIO INTERFACES</text>
<text font-size="7.8" x="747.3" y="500.1">SOC: GPIO &amp; UART</text>
<g font-size="7.6">
<text x="63.2" y="16.5">8</text>
<text x="166.1" y="16.5">7</text>
<text x="274" y="16.5">6</text>
<text x="381.7" y="16.5">5</text>
<text x="489.7" y="16.5">4</text>
<text x="597.6" y="16.5">3</text>
<text x="706.1" y="16.5">2</text>
<text x="807.7" y="16.5">1</text>
<text x="861.5" y="88.1">D</text>
<text x="11.4" y="90.4">D</text>
<text x="861.5" y="223.8">C</text>
<text x="10.9" y="357.6">B</text>
<text x="861.3" y="357.4">B</text>
<text x="11.4" y="488.4">A</text>
<text x="861.5" y="489.2">A</text>
<text x="62.2" y="562.6">8</text>
<text x="166.1" y="562.6">7</text>
<text x="274.8" y="562.6">6</text>
<text x="381.7" y="562.6">5</text>
<text x="489.9" y="562.6">4</text>
<text x="598.1" y="562.6">3</text>
<text x="706.8" y="562.6">2</text>
<text x="807.9" y="562.6">1</text>
</g>
<text font-size="6.2" x="212.3" y="397">R1101</text>
<text font-size="5.4" x="456.1" y="142">U0600</text>
<g font-size="4.7">
<text x="586.5" y="178.8">UART_DEBUG_TO_SOC_TX</text>
<text x="586.5" y="183.9">UART_SOC_TO_DEBUG_TX</text>
<text x="568.8" y="244.9">UART_ROTTERDAM_TO_SOC_RTS_L</text>
<text x="568.8" y="249.9">UART_SOC_TO_ROTTERDAM_RTS_L</text>
<text x="576.4" y="255">UART_ROTTERDAM_TO_SOC_TX</text>
<text x="576.4" y="260.1">UART_SOC_TO_ROTTERDAM_TX</text>
<text x="591.6" y="310.9">UART_ACC_TO_SOC_TX</text>
<text x="591.6" y="316">UART_SOC_TO_ACC_TX</text>
<text x="272.7" y="349">GPIO_FORCE_DFU</text>
<text x="272.7" y="359.2">TP_SOC_DFU_STATUS</text>
<text x="249" y="369.3">GPIO_PMU_TO_SOC_BTN_ONOFF_L</text>
<text x="249.3" y="374.4">GPIO_PMU_TO_SOC_BTN_HOME_L</text>
<text x="212.5" y="400.8">39.2K</text>
<text x="272.7" y="399.8">MTR_RREF_P</text>
<text x="272.7" y="404.9">MTR_RREF_N</text>
<text x="272.7" y="430.3">GPIO_BRD_ID0</text>
<text x="272.7" y="435.4">GPIO_BRD_ID1</text>
<text x="272.7" y="440.4">GPIO_BRD_ID2</text>
<text x="272.7" y="445.5">GPIO_BRD_ID4</text>
</g>
<g font-size="4.5">
<text x="553.4" y="169.4">GPIO_WLAN_TO_AP_TIME_SYNC</text>
<text x="589" y="194.8">UART_BT_TO_SOC_RTS_L</text>
<text x="589" y="199.9">UART_SOC_TO_BT_RTS_L</text>
<text x="596.2" y="205">UART_BT_TO_SOC_TX</text>
<text x="596.2" y="210.1">UART_SOC_TO_BT_TX</text>
<text x="548.6" y="271">NC_UART_BB_GPS_TO_SOC_RTS_L</text>
<text x="549" y="276.1">NC_UART_SOC_TO_BB_GPS_RTS_L</text>
<text x="579.3" y="281.2">NC_UART_BB_GPS_TO_SOC_TX</text>
<text x="579.3" y="286.3">NC_UART_SOC_TO_BB_GPS_TX</text>
<text x="576.4" y="296.4">UART_BELLATRIX2_TO_SOC_TX</text>
<text x="576.4" y="301.5">UART_SOC_TO_BELLATRIX2_TX</text>
</g>
<g font-size="4.4">
<text x="552.9" y="220.2">UART_WLAN2SOC_RTS_L</text>
<text x="552.9" y="225.3">UART_SOC2WLAN_RTS_L</text>
<text x="557.8" y="230.4">UART_WLAN2SOC_TX</text>
<text x="561.8" y="235.5">UART_SOC2WLAN_TX</text>
</g>
<text font-size="4.2" x="439.6" y="147.1">CYP-4GB-M-TMJA47A0-C7</text>
<g font-size="3.8">
<text x="568.7" y="158.5">NC_SOC_TMR32_PWM0</text>
<text x="273.5" y="169.4">NC_GPIO_AP_TO_BBPMU_FORCE_PWM</text>
<text x="311.6" y="184.7">NC_SOC_GPIO5</text>
<text x="274.8" y="199.9">GPIO_AP_TO_WLAN_PCIE_DEV_WAKE</text>
<text x="311.6" y="205">NC_SOC_GPIO9</text>
<text x="311.6" y="245.6">NC_SOC_GPIO17</text>
<text x="311.6" y="240.5">NC_SOC_GPIO16</text>
<text x="311.6" y="250.7">NC_SOC_GPIO18</text>
<text x="311.6" y="255.8">NC_SOC_GPIO19</text>
<text x="287.9" y="265.9">NC_SOC_GPIO21</text>
<text x="311.6" y="281.2">NC_SOC_GPIO24</text>
<text x="311.6" y="286.3">NC_SOC_GPIO25</text>
<text x="311.6" y="311.7">NC_SOC_GPIO30</text>
<text x="311.6" y="306.6">NC_SOC_GPIO29</text>
<text x="311.6" y="415.8">NC_PAD_MTR_VREF_POS</text>
<text x="287.9" y="420.9">NC_PAD_MTR_VREF_NEG</text>
</g>
<g font-size="3.6">
<text x="458.4" y="150.9">WLCSP</text>
<text x="274.8" y="159.3">GPIO_AP_TO_AUD_SPKRAMP_MODE_L</text>
<text x="404.2" y="158.7">K3</text>
<text x="413" y="159.8">GPIO[0]</text>
<text x="492.8" y="159.8">TMR32_PWM0</text>
<text x="519.4" y="158.7">R5</text>
<text x="273.5" y="164.3">GPIO_PMU_TO_AP_BTN_VOL_UP_L</text>
<text x="389.2" y="164.8">GPIO[1]</text>
<text x="404.4" y="163.8">T4</text>
<text x="492.8" y="164.8">TMR32_PWM1</text>
<text x="519.4" y="163.8">R4</text>
<text x="389.5" y="169.9">GPIO[2]</text>
<text x="404.4" y="174">T2</text>
<text x="404.4" y="168.9">T3</text>
<text x="492.8" y="169.9">TMR32_PWM2</text>
<text x="519.4" y="168.9">R3</text>
<text x="273.5" y="179.6">GPIO_BRD_REV0</text>
<text x="273.5" y="174.5">GPIO_AP_TO_GRAPE_RESET_L</text>
<text x="389.8" y="175">GPIO[3]</text>
<text x="404" y="179.1">U4</text>
<text x="519.4" y="179.1">P36</text>
<text x="404" y="184.1">U2</text>
<text x="413" y="180.1">GPIO[4]</text>
<text x="413" y="185.2">GPIO[5]</text>
<text x="495.7" y="180.1">UART0_RXD</text>
<text x="496" y="185.2">UART0_TXD</text>
<text x="519.4" y="184.1">P37</text>
<text x="273.5" y="189.7">AP_TO_KONA_ASPI_CS_L</text>
<text x="404.2" y="189.2">Y2</text>
<text x="413" y="190.2">GPIO[6]</text>
<text x="273.5" y="194.8">GPIO_AP_TO_BT_DEVICE_WAKE</text>
<text x="402" y="194.3">AA3</text>
<text x="413" y="195.3">GPIO[7]</text>
<text x="494.8" y="195.3">UART1_CTS*</text>
<text x="519.4" y="194.3">V2</text>
<text x="402" y="199.4">AA4</text>
<text x="413" y="200.4">GPIO[8]</text>
<text x="494.8" y="200.4">UART1_RTS*</text>
<text x="519.4" y="199.4">V3</text>
<text x="402.2" y="209.5">H35</text>
<text x="404.2" y="204.5">K2</text>
<text x="413" y="205.5">GPIO[9]</text>
<text x="495.7" y="205.5">UART1_RXD</text>
<text x="519.4" y="209.5">V5</text>
<text x="519.4" y="204.5">V4</text>
<text x="273.5" y="215.1">GPIO_BTN_VOL_DOWN_L</text>
<text x="273.5" y="210.1">GPIO_KONA_TO_AP_ASPI_INT_L</text>
<text x="389.2" y="215.6">GPIO[11]</text>
<text x="402.2" y="214.6">H34</text>
<text x="413" y="210.6">GPIO[10]</text>
<text x="496" y="210.6">UART1_TXD</text>
<text x="273.5" y="220.2">NC_AP_TO_BB_MESA_ON</text>
<text x="389.5" y="220.7">GPIO[12]</text>
<text x="404.5" y="219.7">L4</text>
<text x="494.8" y="220.7">UART2_CTS*</text>
<text x="519.4" y="219.7">N35</text>
<text x="273.5" y="225.3">NC_BB_TO_AP_RESET_DETECT_L</text>
<text x="389.8" y="225.8">GPIO[13]</text>
<text x="402.4" y="224.8">K36</text>
<text x="494.8" y="225.8">UART2_RTS*</text>
<text x="519.4" y="224.8">N36</text>
<text x="273.5" y="230.4">NC_GNSS_TO_AP_LOW_PWR_IND</text>
<text x="402.4" y="229.9">K35</text>
<text x="413" y="230.9">GPIO[14]</text>
<text x="495.7" y="230.9">UART2_RXD</text>
<text x="519.4" y="229.9">P34</text>
<text x="273.5" y="235.5">GPIO_BRD_REV1</text>
<text x="402" y="234.9">G36</text>
<text x="413" y="236">GPIO[15]</text>
<text x="496" y="236">UART2_TXD</text>
<text x="519.4" y="234.9">P35</text>
<text x="402.4" y="240">K34</text>
<text x="402.9" y="245.1">J37</text>
<text x="413" y="241">GPIO[16]</text>
<text x="519.4" y="245.1">L37</text>
<text x="402" y="250.2">AB3</text>
<text x="413" y="246.1">GPIO[17]</text>
<text x="413" y="251.2">GPIO[18]</text>
<text x="494.8" y="251.2">UART3_RTS*</text>
<text x="494.8" y="246.1">UART3_CTS*</text>
<text x="519.4" y="250.2">M35</text>
<text x="402.2" y="255.3">D16</text>
<text x="413" y="256.3">GPIO[19]</text>
<text x="495.7" y="256.3">UART3_RXD</text>
<text x="519.4" y="255.3">M37</text>
<text x="273.5" y="260.9">GPIO_GRAPE_TO_AP_IRQ_L</text>
<text x="402.2" y="260.3">D13</text>
<text x="413" y="261.4">GPIO[20]</text>
<text x="496" y="261.4">UART3_TXD</text>
<text x="519.4" y="260.3">N34</text>
<text x="402.2" y="265.4">C14</text>
<text x="413" y="266.4">GPIO[21]</text>
<text x="273.5" y="271">GPIO_AP_TO_BT_TO_GRAPE_TS_SYNC</text>
<text x="402.2" y="270.5">D14</text>
<text x="402.9" y="275.6">J35</text>
<text x="413" y="271.5">GPIO[22]</text>
<text x="494.8" y="271.5">UART4_CTS*</text>
<text x="519.4" y="275.6">W3</text>
<text x="519.4" y="270.5">Y4</text>
<text x="273.5" y="276.1">GPIO_AP_TO_CODEC_RESET_L</text>
<text x="402.2" y="280.7">H37</text>
<text x="413" y="276.6">GPIO[23]</text>
<text x="413" y="281.7">GPIO[24]</text>
<text x="494.8" y="276.6">UART4_RTS*</text>
<text x="495.7" y="281.7">UART4_RXD</text>
<text x="519.4" y="280.7">W4</text>
<text x="402" y="285.7">AB4</text>
<text x="413" y="286.8">GPIO[25]</text>
<text x="496" y="286.8">UART4_TXD</text>
<text x="519.4" y="285.7">W5</text>
<text x="273.5" y="291.3">GPIO_BRD_REV2</text>
<text x="401.9" y="290.8">AC2</text>
<text x="413" y="291.8">GPIO[26]</text>
<text x="273.5" y="296.4">GPIO_BRD_REV3</text>
<text x="402" y="295.9">AB5</text>
<text x="413" y="296.9">GPIO[27]</text>
<text x="495.7" y="296.9">UART6_RXD</text>
<text x="519.4" y="295.9">D19</text>
<text x="273.5" y="301.5">GPIO_ALS_TO_AP_IRQ_L</text>
<text x="401.9" y="301">AC4</text>
<text x="413" y="302">GPIO[28]</text>
<text x="496" y="302">UART6_TXD</text>
<text x="519.4" y="301">C18</text>
<text x="402" y="311.1">AA5</text>
<text x="404.2" y="306.1">K4</text>
<text x="413" y="307.1">GPIO[29]</text>
<text x="519.4" y="311.1">L35</text>
<text x="413" y="312.2">GPIO[30]</text>
<text x="495.7" y="312.2">UART7_RXD</text>
<text x="496" y="317.2">UART7_TXD</text>
<text x="519.4" y="316.2">L36</text>
<text x="402.2" y="349.2">C17</text>
<text x="413" y="350.3">FORCE_DFU</text>
<text x="402.2" y="359.4">C16</text>
<text x="413" y="360.4">DFU_STATUS</text>
<text x="403.7" y="369.6">M3</text>
<text x="413" y="370.6">REQUEST_DFU1</text>
<text x="389.5" y="375.7">REQUEST_DFU2</text>
<text x="403.7" y="374.6">M2</text>
<text x="399.7" y="384.8">AM37</text>
<text x="399.7" y="389.9">AM36</text>
<text x="413" y="385.8">PAD_MTR_ANALOG_TEST_P</text>
<text x="413" y="390.9">PAD_MTR_ANALOG_TEST_N</text>
<text x="400.3" y="400">AK37</text>
<text x="413" y="401.1">PAD_MTR_RREF_P</text>
<text x="400.3" y="405.1">AK36</text>
<text x="413" y="406.1">PAD_MTR_RREF_N</text>
<text x="210.5" y="415">ROOM=SOC</text>
<text x="400.6" y="415.3">AL35</text>
<text x="413" y="416.3">PAD_MTR_VREF_P</text>
<text x="400.6" y="420.4">AL34</text>
<text x="413" y="421.4">PAD_MTR_VREF_N</text>
<text x="402.2" y="430.5">C13</text>
<text x="413" y="431.5">BOARD_ID0</text>
<text x="430.2" y="430.3">SOC_DEBUG1</text>
<text x="431.5" y="426.5">ALT FUNC</text>
<text x="402.2" y="435.6">H36</text>
<text x="413" y="436.6">BOARD_ID1</text>
<text x="404" y="440.7">R2</text>
<text x="413" y="441.7">BOARD_ID2</text>
<text x="404.4" y="445.8">T5</text>
<text x="413" y="446.8">BOARD_ID4</text>
</g>
<text font-size="3.5" x="526.2" y="166.1">NC</text>
<g font-size="3.1">
<text x="209.2" y="394.7">1</text>
<text x="213.1" y="403.6">1%</text>
<text x="213.1" y="406.1">1/32W</text>
<text x="209.2" y="412.5">2</text>
<text x="213.1" y="408.7">MF</text>
<text x="213.1" y="411.2">01005</text>
</g>
<g font-size="3">
<text x="308.1" y="384.6">NC_PAD_MTR_ANALOG_TEST_POS</text>
<text x="312.1" y="389.6">NC_PAD_MTR_ANALOG_TEST_NEG</text>
</g>
<text font-size="2.9" x="454.8" y="154.6">SYM 5 OF 16</text>
<g font-size="2.5">
<text x="261.3" y="160.5">OUT</text>
<text x="240.4" y="165.6">IN</text>
<text x="240.4" y="170.7">OUT</text>
<text x="642.1" y="170.7">IN</text>
<text x="240.7" y="175.8">OUT</text>
<text x="264.1" y="180.8">IN</text>
<text x="638" y="180.8">IN</text>
<text x="640.3" y="185.9">OUT</text>
<text x="263.9" y="191">OUT</text>
<text x="263.9" y="196.1">OUT</text>
<text x="642.1" y="196.1">IN</text>
<text x="263.9" y="201.2">OUT</text>
<text x="640.3" y="201.2">OUT</text>
<text x="642.1" y="206.2">IN</text>
<text x="264.1" y="211.3">IN</text>
<text x="640.3" y="211.3">OUT</text>
<text x="240.4" y="216.4">IN</text>
<text x="240.4" y="221.5">OUT</text>
<text x="642.1" y="221.5">IN</text>
<text x="241" y="226.6">IN</text>
<text x="640.3" y="226.6">OUT</text>
<text x="264.1" y="231.6">IN</text>
<text x="642.1" y="231.6">IN</text>
<text x="264.1" y="236.7">IN</text>
<text x="640.3" y="236.7">OUT</text>
<text x="640.3" y="252">OUT</text>
<text x="642.1" y="246.9">IN</text>
<text x="642.1" y="257">IN</text>
<text x="264.1" y="262.1">IN</text>
<text x="640.3" y="262.1">OUT</text>
<text x="240.4" y="272.3">OUT</text>
<text x="642.1" y="272.3">IN</text>
<text x="240.7" y="277.4">OUT</text>
<text x="640.3" y="277.4">OUT</text>
<text x="640.3" y="287.5">OUT</text>
<text x="642.1" y="282.4">IN</text>
<text x="264.1" y="292.6">IN</text>
<text x="264.1" y="297.7">IN</text>
<text x="642.1" y="297.7">IN</text>
<text x="264.1" y="302.8">IN</text>
<text x="640.3" y="302.8">OUT</text>
<text x="642.1" y="312.9">IN</text>
<text x="616.6" y="318">OUT</text>
<text x="264.1" y="351">IN</text>
<text x="263.9" y="361.2">OUT</text>
<text x="264.1" y="371.3">IN</text>
<text x="264.1" y="376.4">IN</text>
<text x="264.1" y="432.3">IN</text>
<text x="264.1" y="437.4">IN</text>
<text x="264.1" y="442.5">IN</text>
<text x="264.1" y="447.5">IN</text>
<text x="704.5" y="493.8">PAGE TITLE</text>
</g>
<g font-size="2.3">
<text x="250.2" y="159.8">20</text>
<text x="254.8" y="159.8">19</text>
<text x="257.5" y="164.8">42</text>
<text x="649.2" y="169.9">36</text>
<text x="252.7" y="175">47</text>
<text x="257.3" y="175">29</text>
<text x="255" y="180.1">4</text>
<text x="649.2" y="180.1">32</text>
<text x="649.4" y="185.2">32</text>
<text x="653.8" y="180.1">47</text>
<text x="653.9" y="185.2">47</text>
<text x="257.3" y="190.2">30</text>
<text x="252.7" y="195.3">47</text>
<text x="257.3" y="195.3">38</text>
<text x="649.2" y="195.3">38</text>
<text x="653.8" y="195.3">47</text>
<text x="248.2" y="200.4">47</text>
<text x="252.7" y="200.4">38</text>
<text x="257.3" y="200.4">36</text>
<text x="649.4" y="200.4">38</text>
<text x="653.9" y="200.4">47</text>
<text x="649.2" y="205.5">38</text>
<text x="653.8" y="205.5">47</text>
<text x="257.5" y="215.6">25</text>
<text x="257.5" y="210.6">30</text>
<text x="649.4" y="210.6">38</text>
<text x="653.9" y="210.6">47</text>
<text x="649.2" y="220.7">38</text>
<text x="649.4" y="225.8">38</text>
<text x="653.9" y="225.8">47</text>
<text x="649.2" y="230.9">38</text>
<text x="259" y="236">4</text>
<text x="649.4" y="236">38</text>
<text x="649.2" y="246.1">37</text>
<text x="649.4" y="251.2">37</text>
<text x="649.2" y="256.3">37</text>
<text x="252.9" y="261.4">47</text>
<text x="257.5" y="261.4">29</text>
<text x="649.4" y="261.4">37</text>
<text x="248.2" y="271.5">47</text>
<text x="252.7" y="271.5">36</text>
<text x="257.3" y="271.5">29</text>
<text x="252.7" y="276.6">47</text>
<text x="257.3" y="276.6">18</text>
<text x="259" y="291.8">4</text>
<text x="259" y="296.9">4</text>
<text x="649.2" y="296.9">16</text>
<text x="252.9" y="302">47</text>
<text x="257.5" y="302">26</text>
<text x="649.4" y="302">16</text>
<text x="625.7" y="317.2">32</text>
<text x="630.2" y="317.2">47</text>
<text x="649.2" y="312.2">32</text>
<text x="653.8" y="312.2">47</text>
<text x="252.9" y="350.3">47</text>
<text x="257.5" y="350.3">46</text>
<text x="257.3" y="360.4">47</text>
<text x="252.9" y="370.6">48</text>
<text x="257.5" y="370.6">42</text>
<text x="234" y="375.7">42</text>
<text x="252.9" y="375.7">48</text>
<text x="259" y="431.5">4</text>
<text x="255" y="436.6">4</text>
<text x="259" y="441.7">4</text>
<text x="259" y="446.8">4</text>
</g>
<g font-size=".4">
<text x="704.5" y="490">SYNC_MASTER=J211_MLB_B</text>
<text x="852.9" y="490">SYNC_DATE=03/27/2019</text>
</g>
</svg>
